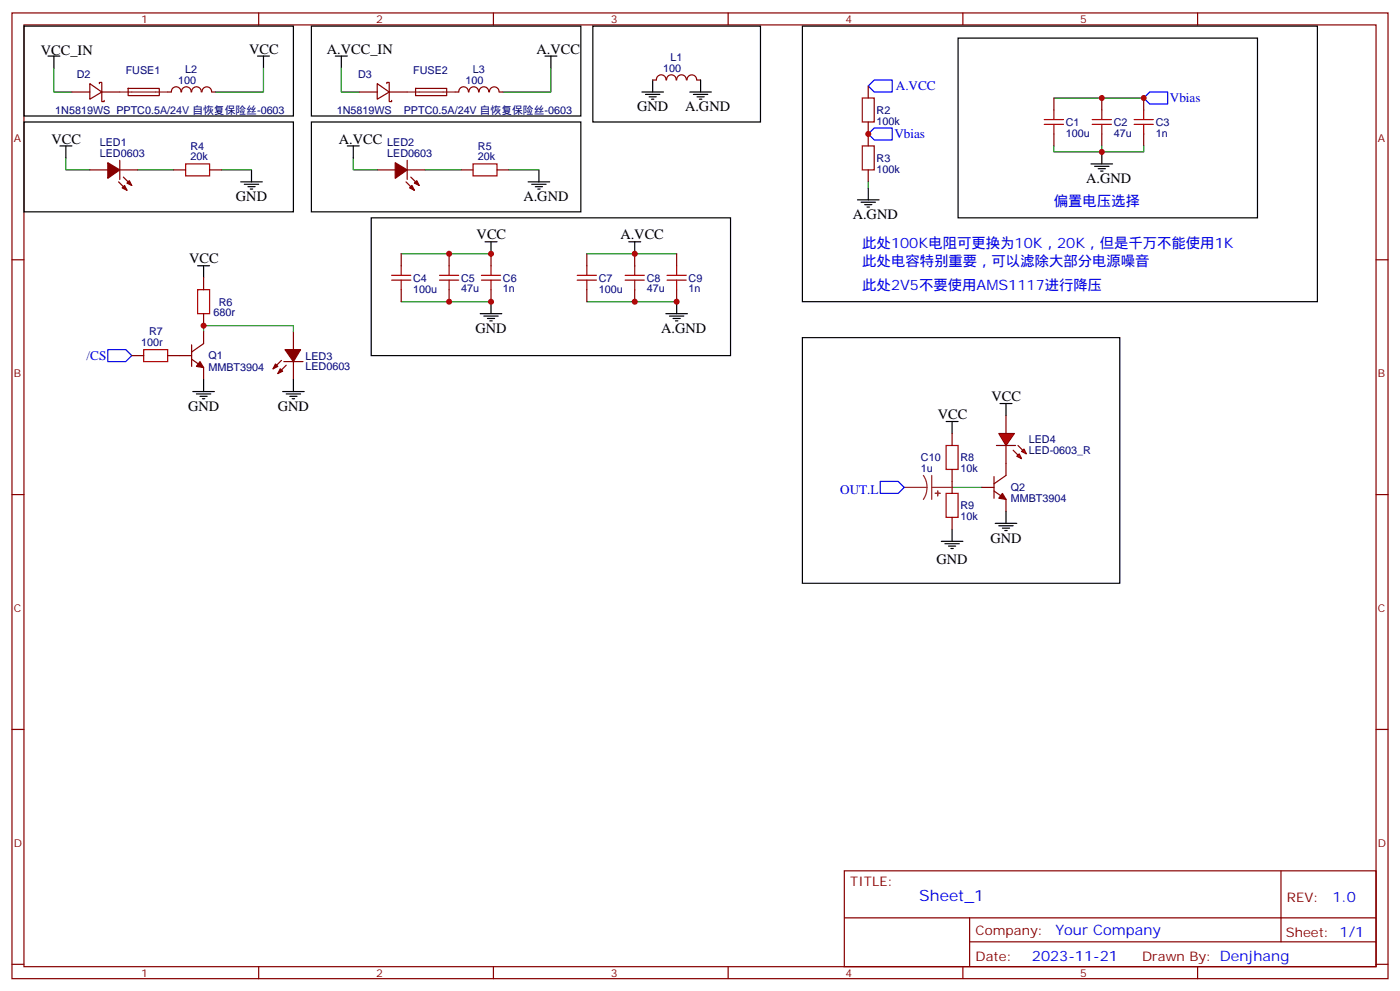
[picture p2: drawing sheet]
<svg xmlns="http://www.w3.org/2000/svg" width="412mm" height="292mm" viewBox="0 0 412 292" stroke-linecap="round" stroke-linejoin="round" font-family="sans-serif">
<g fill="none" stroke="#870000" stroke-width=".35">
<path d="M3.5 3.8h405.4v284.3h-405.4zM7.1 7.3h398.2v277.3h-398.2zM76.2 3.8v3.5M145.3 3.8v3.5M214.5 3.8v3.5M283.6 3.8v3.5M352.8 3.8v3.5M21.2 27.1h5.3M26.5 24.6l3.5 2.5-3.5 2.1zM29.3 24.6v-.3h.7v2.8M30 27.1v2.8h.7v-.3M30 27.1h5.3"/>
<path d="M37.8 26h9.1v2.1l-9.1 .1zM49.4 27.1h1M50.5 27.1a1.41 1.41 0 0 1 1.4-1.5 1.41 1.41 0 0 1 1.4 1.5M53.5 27.1a1.41 1.41 0 0 1 1.4-1.5 1.41 1.41 0 0 1 1.4 1.5M56.5 27.1a1.41 1.41 0 0 1 1.4-1.5 1.41 1.41 0 0 1 1.4 1.5M59.5 27.1a1.41 1.41 0 0 1 1.4-1.5 1.41 1.41 0 0 1 1.4 1.5M62.4 27.1h1.1M105.8 27.1h5.3M111.1 24.6l3.6 2.5-3.6 2.1zM113.9 24.6v-.3h.8v2.8M114.7 27.1v2.8h.7v-.3M114.7 27.1h5.2"/>
<path d="M122.4 26h9.2v2.1l-9.2 .1zM138 27.1a1.41 1.41 0 0 0-1.4-1.5 1.41 1.41 0 0 0-1.4 1.5h-1.1M138.1 27.1a1.41 1.41 0 0 1 1.5-1.5 1.41 1.41 0 0 1 1.4 1.5M141.1 27.1a1.41 1.41 0 0 1 1.4-1.5 1.41 1.41 0 0 1 1.4 1.5M144.2 27.1a1.41 1.41 0 0 1 1.4-1.5 1.41 1.41 0 0 1 1.4 1.5M147.1 27.1h1.1M192.3 23.6h1M193.4 23.5a1.41 1.41 0 0 1 1.4-1.5 1.41 1.41 0 0 1 1.4 1.5M196.4 23.5a1.41 1.41 0 0 1 1.4-1.5 1.41 1.41 0 0 1 1.4 1.5M199.3 23.5a1.41 1.41 0 0 1 1.4-1.5 1.41 1.41 0 0 1 1.5 1.5M202.4 23.5a1.41 1.41 0 0 1 1.4-1.5 1.41 1.41 0 0 1 1.4 1.5M205.3 23.6h1.1"/>
<path d="M255.8 25.3v3.6M255.8 35.9v7.1M310.4 28.9v3.5M310.4 39.4v3.6M324.6 28.9v3.5M324.6 39.4v3.6M336.9 28.9v3.5M336.9 39.4v3.6M26.5 50h5.2M34.9 53.6l2.5 2.4M35.3 50h5.3M35.3 47.2v5.6"/>
<path d="M36.3 52.1l2.5 2.5M51.2 50h3.5M61.7 50h3.6M111.1 50h5.3M119.6 53.6l2.5 2.4M119.9 50h5.3M119.9 47.2v5.6M121 52.1l2.5 2.5M135.8 50h3.5M146.4 50h3.5M255.8 50v3.6M3.5 76.5h3.6"/>
<path d="M118.2 74.7v3.5M132.3 74.7v3.5M144.6 74.7v3.5M172.9 74.7v3.5M187 74.7v3.5M199.3 74.7v3.5M405.3 76.5h3.6M60 81.8v3.5M60 92.4v3.5M60 97.6v3.6l-3.6 2.4M86.4 97.6v5.3M118.2 85.3v3.5"/>
<path d="M132.3 85.3v3.5M144.6 85.3v3.5M172.9 85.3v3.5M187 85.3v3.5M199.3 85.3v3.5M38.8 104.7h3.5M49.4 104.7h7M56.4 105.8l3.6 2.4v3.6M56.4 101.5v6.4M82.9 106.1l-2.5 2.5M83.6 106.5h5.7M84.3 107.5l-2.5 2.5"/>
<path d="M86.4 106.5v5.3M280.5 127.6v3.6M280.5 138.2v7.1M296.3 136.5v3.5l-3.5 2.5M3.5 145.6h3.6M280.5 152.3v3.6M289.3 143.5h3.5M292.8 144.6l3.5 2.4v3.6M292.8 140.3v6.4M405.3 145.6h3.6M3.5 214.8h3.6M405.3 214.8h3.6"/>
<path d="M248.7 256.4h156.6v28.2h-156.6zM377.3 256.4v20.9M248.7 270.2h156.5M285.6 277.3h119.6M285.6 270.2v14.2M3.5 283.9h3.6M76.2 284.6v3.5M145.3 284.6v3.5M214.5 284.6v3.5M283.6 284.6v3.5M352.8 284.6v3.5M405.3 283.9h3.6"/>
</g>
<g fill="none" stroke="#000" stroke-width=".35">
<path d="M7.1 7.7h79.3v26.4h-79.3zM14.1 16.5h3.5M15.9 16.5v3.5M75.8 16.5h3.6M77.6 16.5v3.5M91.7 7.7h79.4v26.4h-79.4zM98.8 16.5h3.5M100.5 16.5v3.5M160.5 16.5h3.5M162.3 16.5v3.5M174.6 7.7h49.4v28.2h-49.4zM236.4 7.7h151.7v81.1h-151.7z"/>
<path d="M282.2 11.2h88.2v52.9h-88.2zM7.1 35.9h79.3v26.5h-79.3zM91.7 35.9h79.4v26.5h-79.4zM189.1 27.1h6.3M190.1 27.8h4.3M191.2 28.5h2.1M191.9 29.2h.7M192.3 23.6v3.5M203.2 27.1h6.3M204.3 27.8h4.2M205.3 28.5h2.1M206 29.2h.7"/>
<path d="M206.4 23.6v3.5M17.6 43h3.6M19.4 43v3.5M70.9 53.6h6.4M72 54.3h4.2M73 55h2.1M73.7 55.7h.7M74.1 50v3.6M102.3 43h3.5M104.1 43v3.5M155.6 53.6h6.3M156.6 54.3h4.3"/>
<path d="M157.7 55h2.1M158.4 55.7h.7M158.7 50v3.6M252.6 58.8h6.3M253.6 59.5h4.3M255.8 55.3v3.5M321.4 48.3h6.3M322.4 49h4.3M323.5 49.7h2.1M324.2 50.4h.7M324.6 44.7v3.6M58.2 78.2h3.5"/>
<path d="M60 78.2v3.6M109.4 64.1h105.8v40.6h-105.8zM142.9 71.2h3.5M144.6 71.2v3.5M185.2 71.2h3.5M187 71.2v3.5M254.7 60.3h2.1M255.4 61h.7M141.5 92.4h6.3M142.5 93.1h4.3M143.6 93.8h2.1M144.3 94.5h.7"/>
<path d="M144.6 88.8v3.6M196.1 92.4h6.4M197.2 93.1h4.2M198.3 93.8h2.1M199 94.5h.7M199.3 88.8v3.6M56.8 115.3h6.3M57.9 116h4.2M58.9 116.7h2.1M59.6 117.4h.7M60 111.8v3.5M83.3 115.3h6.3"/>
<path d="M84.3 116h4.2M85.4 116.7h2.1M86.1 117.4h.7M86.4 111.8v3.5M278.7 124.1h3.5M280.5 124.1v3.5M277.3 159.4h6.3M280.5 155.9v3.5M278.3 160.1h4.3M279.4 160.8h2.1M280.1 161.5h.7"/>
</g>
<g fill="none" stroke="#008700" stroke-width=".35">
<path d="M15.9 20v7.1h5.3M77.6 20v7.1h-14.1M100.5 20v7.1h5.3M162.3 20v7.1h-14.1M310.4 28.9h26.5M19.4 46.5v3.5h7.1M40.6 50h10.6M65.3 50h8.8M104.1 46.5v3.5h7M125.2 50h10.6M149.9 50h8.8M255.8 53.6v1.7"/>
<path d="M310.4 43v1.7h14.2M324.6 43v1.7h12.3v-1.7M118.2 74.7h26.4M172.9 74.7h26.4M60 97.6v-1.7h26.4v1.7M118.2 88.8h26.4M172.9 88.8h26.4M280.5 143.5h8.8"/>
</g>
<g fill="none" stroke="#a10000" stroke-width=".35">
<path d="M254 28.9h3.5v7h-3.5zM307.6 36.6h5.7M307.6 35.2h5.7M310.4 32.4v2.8M310.4 36.6v2.8M321.7 36.6h5.7M321.7 35.2h5.7M324.6 32.4v2.8M324.6 36.6v2.8M334.1 36.6h5.6M334.1 35.2h5.6M336.9 32.4v2.8"/>
<path d="M336.9 36.6v2.8M54.7 48.3h7v3.5h-7zM139.3 48.3h7.1v3.5h-7.1zM254 43h3.5v7h-3.5zM118.2 78.2v2.9M132.3 78.2v2.9M144.6 78.2v2.9M172.9 78.2v2.9M187 78.2v2.9M199.3 78.2v2.9M58.2 85.3h3.5v7.1h-3.5zM115.4 82.5h5.6"/>
<path d="M115.4 81.1h5.6M118.2 82.5v2.8M129.5 82.5h5.6M129.5 81.1h5.6M132.3 82.5v2.8M141.8 82.5h5.7M141.8 81.1h5.7M144.6 82.5v2.8M170 82.5h5.7M170 81.1h5.7M172.9 82.5v2.8M184.1 82.5h5.7"/>
<path d="M184.1 81.1h5.7M187 82.5v2.8M196.5 82.5h5.6M196.5 81.1h5.6M199.3 82.5v2.8M42.3 102.9h7.1v3.6h-7.1zM278.7 131.2h3.5v7h-3.5zM278.7 145.3h3.5v7h-3.5z"/>
</g>
<g fill="#870000" stroke="#870000" stroke-width=".35">
<path d="M84 102.9h4.5l-2.1 3.6z"/>
<path d="M81.1 107.2l.7 .7-1.4 .7z"/>
<path d="M82.5 108.6l.8 .7-1.5 .7z"/>
<path d="M31.7 47.9l3.6 2.1-3.6 2.5z"/>
<path d="M36 55.3l.7-.7 .7 1.4z"/>
<path d="M37.4 53.9l.7-.7 .7 1.4z"/>
<path d="M116.4 47.9l3.5 2.1-3.5 2.5z"/>
<path d="M120.6 55.3l.8-.7 .7 1.4z"/>
<path d="M122.1 53.9l.7-.7 .7 1.4z"/>
<path d="M58.9 106.5l1.1 1.7-2.1-.3z"/>
<path d="M295.3 145.3l1 1.7-2.1-.3z"/>
</g>
<path d="M35.3 27.1h14.1M119.9 27.1h14.2" fill="none" stroke="#8c2424" stroke-width=".35"/>
<path d="M257.5 23.6h5.3v3.5h-5.3l-1.7-1.8zM257.5 37.7h5.3v3.5h-5.3l-1.7-1.8zM338.7 27.1h5.3v3.5h-5.3l-1.8-1.7zM31.7 102.9h5.3l1.8 1.8-1.8 1.8h-5.3z" fill="none" stroke="#00f" stroke-width=".35"/>
<g fill="#f00" stroke="#870000" stroke-width=".35">
<path d="M294.2 127.6h4.6l-2.5 3.6z"/>
<path d="M293.5 131.2h5.7z"/>
</g>
<g fill="#870000" stroke="#870000" stroke-width=".35">
<path d="M299.9 131.2l1.4 1.4z"/>
<path d="M298.4 132.6l1.5 1.4z"/>
</g>
<g fill="#f00" stroke="#870000" stroke-width=".35">
<path d="M300.9 132.9l.7-.7 .7 1.4z"/>
<path d="M299.5 134.3l.7-.7 .7 1.4z"/>
</g>
<path d="M296.3 122.3v5.3M296.3 131.2v5.3" fill="none" stroke="#870000" stroke-width=".35"/>
<path d="M272 140l.8 1.7 .2 1.8M274.5 140v7M266.3 143.5h6.7M273 143.5l-.2 1.9-.8 1.6M274.5 143.5h6" fill="none" stroke="#8c2424" stroke-width=".35"/>
<g fill="#8c2424" stroke="#8c2424" stroke-width=".35">
<path d="M276.2 144.6v1.4z"/>
<path d="M275.5 145.2l1.4 .1z"/>
</g>
<path d="M236.4 99.4h93.4v72.3h-93.4zM294.6 118.8h3.5M296.3 118.8v3.5M293.2 154.1h6.3M294.2 154.8h4.2M295.3 155.5h2.1M296 156.2h.7M296.3 150.6v3.5" fill="none" stroke="#000" stroke-width=".35"/>
<path d="M259.3 141.7h5.3l1.7 1.8-1.7 1.8h-5.3z" fill="none" stroke="#00f" stroke-width=".35"/>
<g fill="#c00">
<circle cx="199.3" cy="88.8" r=".88"/>
<circle cx="187" cy="74.7" r=".88"/>
<circle cx="144.6" cy="88.8" r=".88"/>
<circle cx="144.6" cy="74.7" r=".88"/>
<circle cx="60" cy="95.9" r=".88"/>
<circle cx="324.6" cy="44.7" r=".88"/>
<circle cx="336.9" cy="28.9" r=".88"/>
<circle cx="255.8" cy="39.4" r=".88"/>
<circle cx="324.6" cy="28.9" r=".88"/>
<circle cx="132.3" cy="74.7" r=".88"/>
<circle cx="132.3" cy="88.8" r=".88"/>
<circle cx="187" cy="88.8" r=".88"/>
</g>
<text font-size="4.6" fill="#00f" x="270.8" y="265.4">Sheet_1</text>
<g font-size="4.2">
<text x="12" y="16.2">VCC_IN</text>
<text x="73.4" y="15.8">VCC</text>
<text x="96.3" y="15.8">A.VCC_IN</text>
<text x="158" y="15.8">A.VCC</text>
<text x="187.7" y="32.7">GND</text>
<text x="201.8" y="32.7">A.GND</text>
<text x="15.2" y="42.3">VCC</text>
<text x="99.8" y="42.3">A.VCC</text>
<text x="320" y="53.9">A.GND</text>
<text x="69.5" y="59.2">GND</text>
<text x="154.2" y="59.2">A.GND</text>
<text x="251.2" y="64.5">A.GND</text>
<text x="140.4" y="70.5">VCC</text>
<text x="182.7" y="70.5">A.VCC</text>
<text x="55.7" y="77.5">VCC</text>
<text x="140.1" y="98">GND</text>
<text x="194.7" y="98">A.GND</text>
<text x="292.1" y="118.1">VCC</text>
<text x="55.4" y="120.9">GND</text>
<text x="81.8" y="120.9">GND</text>
<text x="276.2" y="123.4">VCC</text>
<text x="291.7" y="159.7">GND</text>
<text x="275.9" y="166.1">GND</text>
</g>
<g font-size="4.2" fill="#00f">
<text x="310.4" y="60.6">偏置电压选择</text>
<text x="254" y="73">此处100K电阻可更换为10K，20K，但是千万不能使用1K</text>
<text x="254" y="78.2">此处电容特别重要，可以滤除大部分电源噪音</text>
<text x="254" y="85.3">此处2V5不要使用AMS1117进行降压</text>
<text x="392.5" y="265.7">1.0</text>
<text x="310.9" y="275.2">Your Company</text>
<text x="304" y="283">2023-11-21</text>
</g>
<g font-size="3.9" fill="#00f">
<text x="263.9" y="26.6">A.VCC</text>
<text x="344.6" y="30.1">Vbias</text>
<text x="263.5" y="40.7">Vbias</text>
<text x="25.5" y="106">/CS</text>
<text x="247.5" y="145.5">OUT.L</text>
</g>
<g font-size="3.9" fill="#800">
<text x="250.5" y="261">TITLE:</text>
<text x="379.1" y="265.7">REV:</text>
<text x="287.4" y="275.2">Company:</text>
<text x="378.7" y="275.8">Sheet: 1/1</text>
<text x="287.4" y="282.9">Date:</text>
<text x="336.4" y="282.9">Drawn By: Denjhang</text>
</g>
<g font-size="3.2" fill="#800">
<text x="41.6" y="6.8">1</text>
<text x="110.8" y="6.8">2</text>
<text x="179.9" y="6.8">3</text>
<text x="249.1" y="6.8">4</text>
<text x="318.2" y="6.8">5</text>
<text x="4.1" y="41.9">A</text>
<text x="405.9" y="41.9">A</text>
<text x="4.1" y="111.1">B</text>
<text x="405.9" y="111.1">B</text>
<text x="4.1" y="180.2">C</text>
<text x="405.9" y="180.2">C</text>
<text x="4.1" y="249.3">D</text>
<text x="405.9" y="249.3">D</text>
<text x="41.6" y="287.6">1</text>
<text x="110.8" y="287.6">2</text>
<text x="179.9" y="287.6">3</text>
<text x="249.1" y="287.6">4</text>
<text x="318.2" y="287.6">5</text>
</g>
<g font-size="3.2" fill="#000080">
<text x="22.6" y="23">D2</text>
<text x="37" y="21.8">FUSE1</text>
<text x="54.6" y="21.6">L2</text>
<text x="105.5" y="23">D3</text>
<text x="121.7" y="21.8">FUSE2</text>
<text x="139.3" y="21.6">L3</text>
<text x="195.3" y="21.2">100</text>
<text x="197.5" y="18">L1</text>
<text x="52.5" y="24.7">100</text>
<text x="137.1" y="24.7">100</text>
<text x="16.3" y="33.5">1N5819WS PPTC0.5A/24V 自恢复保险丝-0603</text>
<text x="99.2" y="33.5">1N5819WS</text>
<text x="118.9" y="33.5">PPTC0.5A/24V 自恢复保险丝-0603</text>
<text x="258.2" y="33.5">R2</text>
<text x="258.2" y="36.7">100k</text>
<text x="314" y="40.3">100u</text>
<text x="314" y="37">C1</text>
<text x="328.1" y="40.2">47u</text>
<text x="328.1" y="37.1">C2</text>
<text x="340.4" y="40.2">1n</text>
<text x="340.4" y="37.1">C3</text>
<text x="29.4" y="46.1">LED0603</text>
<text x="29.4" y="43">LED1</text>
<text x="56.1" y="47.2">20k</text>
<text x="56.1" y="44">R4</text>
<text x="114.1" y="46.1">LED0603</text>
<text x="114.1" y="43">LED2</text>
<text x="140.8" y="47.2">20k</text>
<text x="140.8" y="44">R5</text>
<text x="258.2" y="47.6">R3</text>
<text x="258.2" y="50.9">100k</text>
<text x="121.7" y="82.9">C4</text>
<text x="135.8" y="82.9">C5</text>
<text x="148.2" y="82.9">C6</text>
<text x="176.4" y="82.9">C7</text>
<text x="190.5" y="82.9">C8</text>
<text x="202.8" y="82.9">C9</text>
<text x="64.4" y="90">R6</text>
<text x="121.7" y="86.1">100u</text>
<text x="135.8" y="86.1">47u</text>
<text x="148.2" y="86.1">1n</text>
<text x="176.4" y="86.1">100u</text>
<text x="190.5" y="86.1">47u</text>
<text x="202.8" y="86.1">1n</text>
<text x="62.9" y="93.1">680r</text>
<text x="41.6" y="101.9">100r</text>
<text x="43.9" y="98.7">R7</text>
<text x="61.4" y="105.8">Q1</text>
<text x="90" y="105.9">LED3</text>
<text x="61.4" y="109.1">MMBT3904</text>
<text x="90" y="109.1">LED0603</text>
<text x="303" y="130.5">LED4</text>
<text x="271.3" y="135.7">C10</text>
<text x="282.9" y="135.8">R8</text>
<text x="303" y="133.7">LED-0603_R</text>
<text x="271.3" y="138.9">1u</text>
<text x="282.9" y="139">10k</text>
<text x="282.9" y="149.9">R9</text>
<text x="297.7" y="147.9">MMBT3904</text>
<text x="297.7" y="144.6">Q2</text>
<text x="282.9" y="153.1">10k</text>
</g>
</svg>
